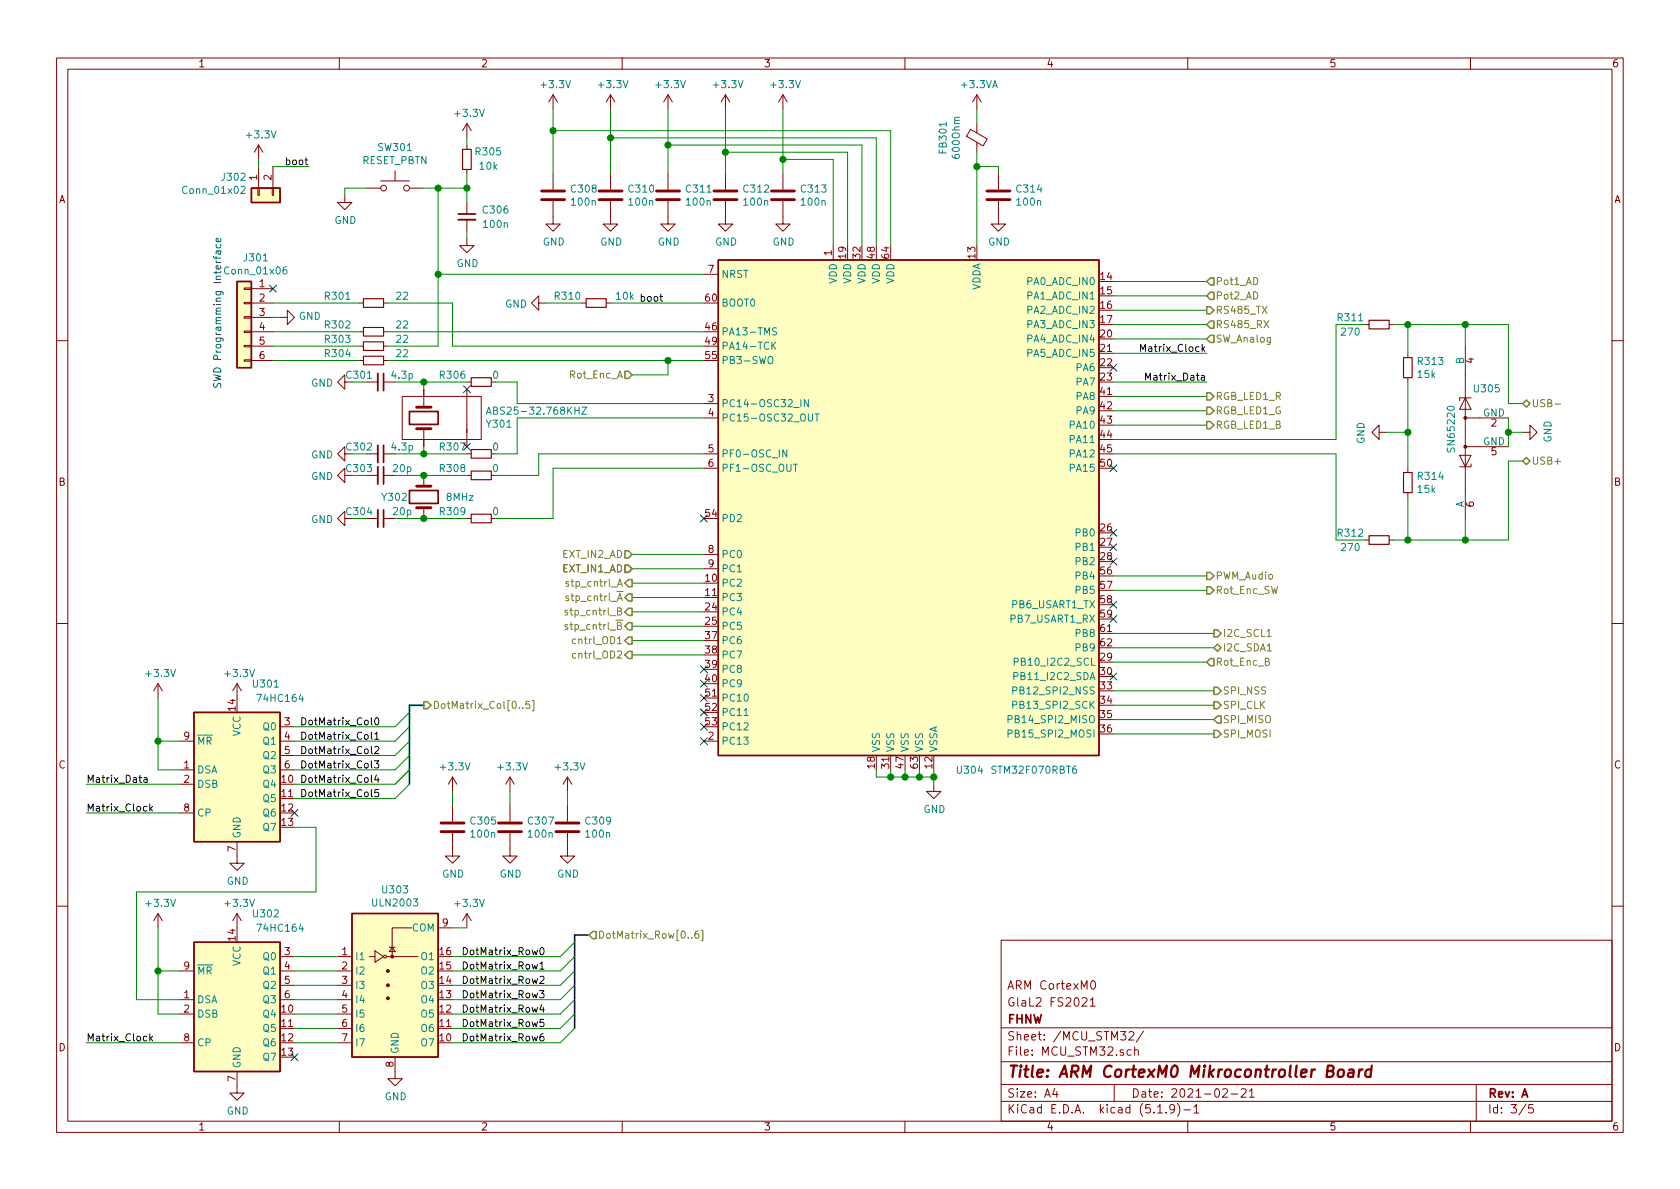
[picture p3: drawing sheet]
<svg xmlns="http://www.w3.org/2000/svg" width="297mm" height="210mm" viewBox="0 0 297 210" stroke-linecap="round" stroke-linejoin="round" font-family="sans-serif">
<g fill="none" stroke="#840000" stroke-width=".18">
<path d="M10 10.3h277v189.9h-277zM12 12.2h273v186.1h-273zM60 10.3v1.9M97.8 16.8l-.8 1.2M97.8 16.8v2.5M97.8 16.8l.8 1.2M107.9 16.8l-.7 1.2M107.9 16.8v2.5M107.9 16.8l.8 1.2M110 10.3v1.9M118.1 16.8l-.8 1.2M118.1 16.8v2.5"/>
<path d="M118.1 16.8l.8 1.2M128.3 16.8l-.8 1.2M128.3 16.8v2.5M128.3 16.8l.7 1.2M138.4 16.8l-.7 1.2M138.4 16.8v2.5M138.4 16.8l.8 1.2M160 10.3v1.9M172.7 16.8v2.5M172.7 16.8l-.7 1.2M172.7 16.8l.8 1.2M210 10.3v1.9"/>
<path d="M260 10.3v1.9M45.6 33.3h.2v1.2h-.2zM45.7 25.6v2.6M45.7 29.5v3.8M45.7 25.6l-.7 1.3M45.7 25.6l.8 1.3M48.1 33.3h.3v1.2h-.3zM48.3 29.5v3.8M61 34.5v1.3h1.2l-1.2 1.3-1.3-1.3h1.3M64.8 33.3h2.5M67.3 32h5.1M69.8 30.2v1.8"/>
<path d="M72.4 33.3h2.5M82.5 21.8v2.6M82.5 25.6v.8M82.5 30v.7M82.5 35.8v2M82.5 38.9v2M82.5 21.8l-.7 1.3M82.5 21.8l.8 1.3M97.8 35.6v4h1.3l-1.3 1.3-1.3-1.3h1.3M97.8 30.7v2.8M107.9 35.6v4h1.3l-1.3 1.3-1.2-1.3h1.2M107.9 30.7v2.8"/>
<path d="M118.1 35.6v4h1.3l-1.3 1.3-1.3-1.3h1.3M118.1 30.7v2.8M128.3 35.6v4h1.2l-1.2 1.3-1.3-1.3h1.3M128.3 30.7v2.8M138.4 35.6v4h1.3l-1.3 1.3-1.2-1.3h1.2M138.4 30.7v2.8M171.6 22.9l2.9 1.7-.7 1.2-2.9-1.7zM172.7 21.8v1.7M172.7 25.2v1.7M176.5 35.6v4h1.3l-1.3 1.3-1.2-1.3h1.2M176.5 30.7v2.8M43.2 58.5h1.2v.3h-1.2z"/>
<path d="M43.2 53.5h1.2v.2h-1.2zM43.2 50.9h1.2v.3h-1.2zM43.2 56h1.2v.3h-1.2zM44.4 53.6h3.9M44.4 58.7h3.9M44.4 51h3.9M44.4 56.1h3.9M49.5 56.1h1.3v-1.2l1.3 1.2-1.3 1.3v-1.3M63.5 53.6h.8M63.5 58.7h.8M67.8 53.6h.8M67.8 58.7h.8"/>
<path d="M82.5 42.2v1.2h1.3l-1.3 1.3-1.2-1.3h1.2M95.2 53.6v-1.3l-1.2 1.3 1.2 1.3v-1.3h1.3M102.9 53.6h.7M107.2 53.6h.7M124.5 48.5h2.5M147.3 43.4v2.6M241.3 57.4h.8M245.6 57.4h.8M10 60.2h2M43.2 61.1h1.2v.2h-1.2zM43.2 63.6h1.2v.3h-1.2zM44.4 63.7h3.9"/>
<path d="M44.4 61.2h3.9M61 67.6v-1.3l-1.3 1.3 1.3 1.2v-1.2h1.2M63.5 63.7h.8M63.5 61.2h.8M64.8 67.6h2M67.8 63.7h.8M67.8 61.2h.8M67.8 67.6h2M71.1 70.1h14v7.6h-14zM74.9 68.8v3.2M74.9 75.8v3.2M82.5 68.8v10.2"/>
<path d="M82.5 67.6h.8M124.5 73.9h2.5M124.5 71.4h2.5M243.8 76.4v-1.2l-1.2 1.2 1.2 1.3v-1.3h1.3M248.9 62.5v.7M248.9 66.8v.8M259.1 70.4l1 2h-2zM259.1 79h7.6M259.1 73.9h7.6M259.1 61.2v30.5M260.1 70.4h-2v.5M269.2 76.4h1.3v-1.2l1.3 1.2-1.3 1.3v-1.3"/>
<path d="M285 60.2h2M61 80.3v-1.3l-1.3 1.3 1.3 1.2v-1.2h1.2M61 84.1v-1.3l-1.3 1.3 1.3 1.2v-1.2h1.2M61 91.7v-1.3l-1.3 1.3 1.3 1.3v-1.3h1.2M64.8 91.7h2M64.8 84.1h2M64.8 80.3h2M67.8 91.7h2M67.8 84.1h2M67.8 80.3h2M74.9 84.1v1.9M74.9 89.8v1.9"/>
<path d="M82.5 91.7h.8M82.5 84.1h.8M82.5 80.3h.8M124.5 80.3h2.5M124.5 82.8h2.5M124.5 98h2.5M241.3 95.5h.8M245.6 95.5h.8M248.9 82.8v.8M248.9 87.1v.8M258.1 80.5h2l-1 2zM260.1 82v.5h-2"/>
<path d="M10 110.3h2M124.5 100.6h2.5M285 110.3h2M27.9 120.9l-.7 1.3M27.9 120.9v2.5M27.9 120.9l.8 1.3M31.7 136.1h2.6M31.7 138.7h2.6M31.7 131.1h2.6M41.9 120.9v2.5M41.9 120.9l-.8 1.3M41.9 120.9l.8 1.3"/>
<path d="M49.5 136.1h2.6M49.5 128.5h2.6M49.5 131.1h2.6M49.5 133.6h2.6M80 137.4v2.5M80 137.4l-.8 1.3M80 137.4l.8 1.3M90.2 137.4l-.8 1.3M90.2 137.4v2.5M90.2 137.4l.7 1.3M100.3 137.4v2.5M100.3 137.4l-.7 1.3"/>
<path d="M100.3 137.4l.8 1.3M124.5 131.1h2.5M165.1 138.7v1.2h1.3l-1.3 1.3-1.3-1.3h1.3M31.7 143.8h2.6M41.9 148.8v3.8h1.3l-1.3 1.3-1.3-1.3h1.3M80 147.3v4.1h1.3l-1.3 1.2-1.3-1.2h1.3M80 142.5v2.8M90.2 147.3v4.1h1.2l-1.2 1.2-1.3-1.2h1.3M90.2 142.5v2.8M100.3 147.3v4.1h1.3l-1.3 1.2-1.2-1.2h1.2M100.3 142.5v2.8M10 160.2h2"/>
<path d="M27.9 161.5v2.6M27.9 161.5l-.7 1.3M27.9 161.5l.8 1.3M31.7 176.8h2.6M31.7 179.3h2.6M31.7 171.7h2.6M41.9 161.5v2.6M41.9 161.5l-.8 1.3M41.9 161.5l.8 1.3M49.5 176.8h2.6M49.5 169.2h2.6M49.5 171.7h2.6"/>
<path d="M49.5 174.2h2.6M59.7 176.8h2.5M59.7 179.3h2.5M59.7 169.2h2.5M59.7 171.7h2.5M59.7 174.2h2.5M65.3 169.2h1M66.3 168.1l1.5 1.1-1.5 1zM68.3 169.2h5.6M68.8 167.5h1M69.3 167.5l.5 .8h-1zM72.8 164.1h-3.5v5.1"/>
<path d="M77.5 164.1h2.5M82.5 161.5v2.6M82.5 161.5l-.7 1.3M82.5 161.5l.8 1.3M177 166.3h108v32h-108zM191.3 176.6l.3-.2h.3l.3 .5-.9 1h.9M192.8 176.9l.4-.5v1.5M192.8 177.9h.8M193 173.6l.2-.2a.8 .8 0 0 1 .5 .8 .8 .8 0 0 1-.5 .7l-.2-.1-.2-.4zM285 160.2h2M31.7 184.4h2.6M41.9 189.5v3.8h1.3l-1.3 1.3-1.3-1.3h1.3"/>
<path d="M59.7 184.4h2.5M59.7 181.9h2.5M60 198.3v1.9M69.8 186.9v3.8h1.3l-1.3 1.3-1.2-1.3h1.2M110 198.3v1.9M160 198.3v1.9M177 194.8h108M177 191.8h108M177 187.8h108M177 181.8h108M186.5 192.5l-.4 1h1M186.8 193v1"/>
<path d="M197 191.8v3M199.6 182.6l.2-.2h.4l.2 .2 .1 .2-1 1.1h1M200 185.7l-.5-.1-.2 .3v.6l.2 .1 .5-.1M200.6 185.7h.1a.37 .37 0 0 1 .6 .1v.8M200.6 185.1v1.5M202.2 182.3l-1.3 2M204.7 196.8h.8M206.2 196.7v.1M207.7 196l-.1 .1a.48 .48 0 0 1-.6 .1l-.2-.2 .2-.6a.48 .48 0 0 1 .6 .1 1.27 1.27 0 0 1-.2 1.2l-.4 .1M208.2 195.1a1.71 1.71 0 0 1 0 2.3M209.3 196.3h1.2M210 198.3v1.9"/>
<path d="M211.1 195.8l.4-.5v1.5M211.1 196.8h.9M216.2 192.7l.2-.2h.4l.2 .5-.9 1h.9M217.7 193.5h1.1M219.5 192.7l.2-.2h.3l.3 .2v.3v.2l-.9 .8h.9M220.9 193l.4-.5v1.5M220.9 194h.9M260 198.3v1.9M261 191.8v6.5M269.8 195.2l-1.2 2M271 195.3h-.7v.7l.2-.1 .5 .1 .1 .2-.1 .5-.2 .1-.5-.1"/>
<circle cx="67.8" cy="33.3" r=".51"/>
<circle cx="71.9" cy="33.3" r=".51"/>
<circle cx="68.1" cy="169.2" r=".25"/>
</g>
<path d="M236.7 189.3a.51 .51 0 0 1 .5-.2 .51 .51 0 0 1 .4 .4v.6a.56 .56 0 0 1-.6 .4 .56 .56 0 0 1-.5-.4zM238.5 189.2h.8l.1 .2-.2 1M239.3 189.6l-.6 .1a.4 .4 0 0 0-.4 .3 .4 .4 0 0 0 .3 .4l.6-.1M240.4 189.1l-.2 1.3M240.9 189.1a.54 .54 0 0 0-.6 .4M242.4 189.2a.68 .68 0 0 0-.9 .3l-.1 .6 .1 .2 .2 .1 .6-.1M242.5 188.4l-.2 2" fill="none" stroke="#840000" stroke-width=".41"/>
<g fill="none" stroke="#840000" stroke-width=".2">
<path d="M81.8 26.4h1.5v3.6h-1.5zM64.3 57.9h3.5v1.5h-3.5zM64.3 52.8h3.5v1.6h-3.5zM103.6 52.8h3.6v1.6h-3.6zM242.1 56.6h3.5v1.6h-3.5zM64.3 63h3.5v1.5h-3.5zM64.3 60.4h3.5v1.6h-3.5zM83.3 79.5h3.6v1.5h-3.6zM83.3 66.8h3.6v1.5h-3.6zM248.2 63.2h1.5v3.6h-1.5zM83.3 90.9h3.6v1.6h-3.6zM83.3 83.3h3.6v1.5h-3.6z"/>
<path d="M242.1 94.7h3.5v1.6h-3.5zM248.2 83.6h1.5v3.5h-1.5z"/>
</g>
<g fill="none" stroke="#840000" stroke-width=".51">
<path d="M95.8 35.3h4M95.8 33.8h4M105.9 35.3h4.1M105.9 33.8h4.1M116.1 35.3h4M116.1 33.8h4M126.2 35.3h4.1M126.2 33.8h4.1M136.4 35.3h4.1M136.4 33.8h4.1M174.5 35.3h4.1M174.5 33.8h4.1"/>
<path d="M73.7 75.8h2.5M73.7 72h2.5M73.7 86h2.5M73.7 89.8h2.5M78 147.1h4M78 145.5h4M88.1 147.1h4.1M88.1 145.5h4.1M98.3 147.1h4.1M98.3 145.5h4.1"/>
</g>
<path d="M81 38.9h3.1M66.8 66v3.1M66.8 78.7v3.1M66.8 82.5v3.1M66.8 90.2v3" fill="none" stroke="#840000" stroke-width=".33"/>
<path d="M81 37.8h3.1M67.8 66v3.1M67.8 78.7v3.1M72.4 72.8h5.1v2.3h-5.1zM67.8 82.5v3.1M67.8 90.2v3M72.4 86.7h5.1v2.3h-5.1z" fill="none" stroke="#840000" stroke-width=".3"/>
<g fill="#840000" stroke="#840000" stroke-width=".18">
<circle cx="259.1" cy="79" r=".25"/>
<circle cx="259.1" cy="73.9" r=".25"/>
<circle cx="68.6" cy="176.5" r=".25"/>
<circle cx="68.6" cy="174.2" r=".25"/>
<circle cx="68.6" cy="171.7" r=".25"/>
<circle cx="69.3" cy="169.2" r=".25"/>
</g>
<g fill="#ffffc2" stroke="#ffffc2" stroke-width=".18">
<path d="M44.4 33.3h5.1v2.5h-5.1z"/>
<path d="M34.3 126h15.2v22.8h-15.2z"/>
<path d="M34.3 166.6h15.2v22.9h-15.2z"/>
<path d="M62.2 161.5h15.3v25.4h-15.3z"/>
<path d="M127 46h67.3v87.6h-67.3z"/>
<path d="M41.9 49.8h2.5v15.2h-2.5z"/>
</g>
<path d="M44.4 33.3h5.1v2.5h-5.1zM41.9 49.8h2.5v15.2h-2.5zM127 46h67.3v87.6h-67.3zM34.3 126h15.2v22.8h-15.2zM34.3 166.6h15.2v22.9h-15.2zM62.2 161.5h15.3v25.4h-15.3z" fill="none" stroke="#840000" stroke-width=".25"/>
<g fill="none" stroke="#008484" stroke-width=".18">
<path d="M42.6 33.1l.5-.2 .2 .4v.2l-.8 .7h.8M50.6 47.2l-.3 .1a.87 .87 0 0 0 0 1.2l.4-.2v-.5l-.4-.1-.3 .2M137.3 58h-.5l-.1 .1-.1 .2 .1 .2 .5 .2 .1 .3-.2 .2h-.5M86 73.2l.4-1.2 .4 1.2M86.1 72.9h.6M102.9 72h.8l-.8 1.2h.8M135.9 63.2l.2-.2a.45 .45 0 0 1 .6 .5v.4l-.2 .4h-.5a1 1 0 0 1-.1-1.1zM136.7 61.1l.5 .7M137.2 60.5l-.7 .7M139.1 79.5v1.3l-.7-1.3v1.3M141.6 70.7v1.2M142.9 70.7v1.2l-.7-1.2v1.2"/>
<path d="M142.9 73.2v1l.3 .3 .3-.1 .2-.2v-1M144.1 73.2h.7M144.4 73.2v1.3M140.3 82.1h.7M140.6 82.1v1.3M179.2 119.6l.7-.1v-.5l-.1-.1h-.6v1.3M179.3 117h.6l.1-.5-.2-.1h-.5v1.2M131.6 126.5h.7M178.2 127.2l.6-.1 .2-.1-.1-.3-.2-.2h-.5v1.3M178.2 129.7h.6l.2-.2-.1-.3-.2-.1h-.5v1.2M179.1 122.1l.7-.1v-.4l-.7-.1v1.2M179.1 124.7l.7-.1v-.5l-.7-.1v1.3"/>
</g>
<path d="M74.9 124.7h-2.5v14M104.1 165.3h-2.5v16.6" fill="none" stroke="#000084" stroke-width=".3"/>
<g fill="none" stroke="#008400" stroke-width=".18">
<path d="M97.8 19.3v11.4M107.9 19.3v11.4M118.1 19.3v11.4M128.3 19.3v11.4M138.4 19.3v11.4M172.7 19.3v2.5M45.7 28.2v1.3M48.3 29.5h6.3M64.8 33.3h-3.8v1.2M74.9 33.3h7.6M77.5 33.3v27.9h-8.9M82.5 24.4v1.2"/>
<path d="M82.5 30.7v5.1M97.8 23.1h59.7v20.3M107.9 24.4h47v19M118.1 25.6h34.3v17.8M128.3 26.9h21.6v16.5M138.4 28.2h8.9v15.2M172.7 26.9v16.5M172.7 29.5h3.8v1.2M48.3 53.6h15.2M48.3 58.7h15.2M48.3 56.1h1.2M68.6 53.6h11.4v7.6h44.5"/>
<path d="M68.6 58.7h55.9M77.5 48.5h47M82.5 40.9v1.3M96.5 53.6h6.4M107.9 53.6h16.6M196.8 57.4h16.6M196.8 54.9h16.6M196.8 59.9h16.6M196.8 52.3h16.6M196.8 49.8h16.6M241.3 57.4h-5.1v20.3h-39.4M246.4 57.4h20.3v14h2.5"/>
<path d="M248.9 57.4v5.1M259.1 57.4v3.8M48.3 63.7h15.2M48.3 61.2h15.2M68.6 63.7h55.9M69.8 67.6h12.7M74.9 67.6v1.2M74.9 79v1.3M87.6 67.6h3.8v3.8h33.1M118.1 63.7v2.6h-6.3M124.5 73.9h-33.1v6.4h-3.8M196.8 62.5h16.6"/>
<path d="M196.8 67.6h16.6M196.8 75.2h16.6M196.8 72.6h16.6M196.8 70.1h16.6M245.1 76.4h3.8M248.9 67.6v15.2M266.7 76.4h2.5M266.7 73.9v5.1M69.8 80.3h12.7M69.8 84.1h12.7M69.8 91.7h12.7M111.8 98h12.7"/>
<path d="M124.5 82.8h-26.7v8.9h-10.2M124.5 80.3h-29.3v3.8h-7.6M196.8 80.3h39.4v15.2h5.1M248.9 87.9v7.6M259.1 91.7v3.8M269.2 81.5h-2.5v14h-20.3M111.8 100.6h12.7M111.8 105.7h12.7M111.8 115.8h12.7M111.8 103.1h12.7M111.8 108.2h12.7M111.8 110.7h12.7"/>
<path d="M111.8 113.3h12.7M196.8 112h17.8M196.8 114.5h17.8M196.8 101.8h16.6M196.8 104.4h16.6M196.8 117.1h16.6M15.2 138.7h16.5M27.9 123.4v12.7h3.8M27.9 131.1h3.8M72.4 136.1l-2.6 2.6h-17.7M72.4 133.6l-2.6 2.5h-17.7M72.4 128.5l-2.6 2.6h-17.7"/>
<path d="M72.4 126l-2.6 2.5h-17.7M72.4 131.1l-2.6 2.5h-17.7M72.4 138.7l-2.6 2.5h-17.7M80 139.9v2.6M90.2 139.9v2.6M100.3 139.9v2.6M154.9 136.1v1.3h10.2M157.5 136.1v1.3M160 136.1v1.3M162.6 136.1v1.3M165.1 136.1v2.6M196.8 122.2h17.8"/>
<path d="M196.8 124.7h17.8M196.8 127.2h17.8M196.8 129.8h17.8M15.2 143.8h16.5M52.1 146.3h3.8v11.4h-31.8v19.1h7.6M27.9 171.7h3.8M27.9 164.1v15.2h3.8M52.1 171.7h7.6M52.1 169.2h7.6M52.1 174.2h7.6M52.1 176.8h7.6M52.1 179.3h7.6"/>
<path d="M80 164.1h2.5M101.6 169.2l-2.5 2.5h-19.1M101.6 166.6l-2.5 2.6h-19.1M101.6 171.7l-2.5 2.5h-19.1M101.6 174.2l-2.5 2.6h-19.1M101.6 176.8l-2.5 2.5h-19.1M101.6 179.3l-2.5 2.6h-19.1M15.2 184.4h16.5M52.1 181.9h7.6M52.1 184.4h7.6M101.6 181.9l-2.5 2.5h-19.1"/>
</g>
<g fill="none" stroke="#848400" stroke-width=".25">
<path d="M213.4 54.2h.6l.6 .7-.6 .6h-.6zM214 56.8h.6v1.2h-.6l-.6-.6zM214 59.3h.6v1.3h-.6l-.6-.7zM214 51.7h.6v1.3h-.6l-.6-.7zM214 49.1h.6v1.3h-.6l-.6-.6zM110.5 65.7h.6l.7 .6-.7 .6h-.6zM213.4 74.5h.6l.6 .7-.6 .6h-.6zM213.4 69.5h.6l.6 .6-.6 .6h-.6zM213.4 72h.6l.6 .6-.6 .7h-.6zM269.2 71.4l.7-.7 .6 .7-.6 .6zM110.5 99.9h.6l.7 .7-.7 .6h-.6zM110.5 97.4h.6l.7 .6-.7 .7h-.6z"/>
<path d="M269.2 81.5l.7-.6 .6 .6-.6 .7zM110.5 103.1l.6-.6h.7v1.3h-.7zM110.5 113.3l.6-.7h.7v1.3h-.7zM111.1 115.2h.7v1.3h-.7l-.6-.7zM111.1 107.6h.7v1.2h-.7l-.6-.6zM111.1 110.1h.7v1.3h-.7l-.6-.7zM111.1 105h.7v1.3h-.7l-.6-.6zM213.4 101.2h.6l.6 .6-.6 .7h-.6zM213.4 103.8h.6l.6 .6-.6 .6h-.6zM214 116.5h.6v1.2h-.6l-.6-.6zM214.6 114.5l.7-.6 .6 .6-.6 .7zM214.6 111.4h.7l.6 .6-.6 .6h-.7z"/>
<path d="M74.9 124.1h.7l.6 .6-.6 .6h-.7zM214.6 124.1h.7l.6 .6-.6 .6h-.7zM214.6 129.2h.7l.6 .6-.6 .6h-.7zM214.6 121.5h.7l.6 .7-.6 .6h-.7zM215.3 126.6h.6v1.3h-.6l-.7-.7zM104.8 164.7h.6v1.3h-.6l-.7-.7z"/>
</g>
<g fill="none" stroke="#848400" stroke-width=".18">
<path d="M223.5 56.7l.8 1.3M224.3 56.7l-.8 1.3M274.9 71.4h1M100.4 108l-.3-.1-.2 .2v.2l.5 .1v.3h-.5M100.4 110.5h-.3l-.2 .1v.2l.5 .1v.3h-.5M101.8 115.6l-.4-.1-.2 .3 .1 .5h.5M101.8 113h-.4l-.2 .2 .1 .6h.5M108.9 109.7h1.3M109.1 104.6h1.1M109.2 108.1l.5-.1 .2-.2-.1-.2-.6-.1v1.3h.5l.2-.2v-.3l-.3-.2M109.2 103.7l.4-1.3 .4 1.3M109.2 110.6h.5l.2-.2-.1-.2-.6-.2v1.3h.5l.2-.1v-.3l-.3-.3"/>
<path d="M109.2 106.2l.4-1.3 .4 1.3M223.7 117l.6-.1 .1-.2-.1-.2-.6-.1v1.2h.5l.2-.1v-.3l-.3-.2M224 112.6h.7M224.1 115.1h.7M92.4 125.1v.2M93.6 124h-.6v.6l.4-.1 .3 .2v.3l-.3 .3-.4-.2M94.1 123.9h.3v1.8h-.3M122.3 165.8v.1M123.4 164.6h-.2a.79 .79 0 0 0-.1 1.3l.4-.1v-.6l-.4-.1-.3 .3M124 164.5h.3v1.8h-.3"/>
</g>
<g fill="none" stroke="#000" stroke-width=".18">
<path d="M116.7 52.4h.4M116.8 52v1.1l.3 .2M201.7 62.1v-1.2l.4 .9 .4-.9v1.2M202.6 67.2v-1.2l.4 .9 .4-.9v1.2M25.5 137.6h.5v.7M26 137.8l-.4 .1-.2 .1 .2 .3h.4M53.4 139.6a.64 .64 0 0 1 .7 .7 .64 .64 0 0 1-.7 .6zM53.4 126.9a.64 .64 0 0 1 .7 .7 .64 .64 0 0 1-.7 .6zM53.4 137.1a.64 .64 0 0 1 .7 .6 .64 .64 0 0 1-.7 .6zM53.4 134.5a.64 .64 0 0 1 .7 .7 .64 .64 0 0 1-.7 .6zM53.4 132a.64 .64 0 0 1 .7 .6 .64 .64 0 0 1-.7 .7zM53.4 129.5a.64 .64 0 0 1 .7 .6 .64 .64 0 0 1-.7 .6z"/>
<path d="M66.2 130.7h.8M26.5 142.2v1.2M26.6 142.9l.4 .5M27 142.6l-.5 .5M81.9 175.2a.64 .64 0 0 1 .8 .6 .64 .64 0 0 1-.8 .6zM81.9 177.7a.64 .64 0 0 1 .8 .7 .64 .64 0 0 1-.8 .6zM81.9 172.6a.64 .64 0 0 1 .8 .7 .64 .64 0 0 1-.8 .6zM81.9 170.1a.64 .64 0 0 1 .8 .6 .64 .64 0 0 1-.8 .7zM81.9 167.6a.64 .64 0 0 1 .8 .6 .64 .64 0 0 1-.8 .6zM95.5 171.4h.7M26.5 182.8v1.3M26.6 183.6l.4 .5"/>
<path d="M27 183.2l-.5 .5M81.9 182.8a.64 .64 0 0 1 .8 .6 .64 .64 0 0 1-.8 .7zM81.9 180.3a.64 .64 0 0 1 .8 .6 .64 .64 0 0 1-.8 .6z"/>
</g>
<path d="M37.8 45.3l.1 .3h1.1M38.2 45.3v.5M38.3 43.2l-.1 .4 .2 .2 .6-.1v-.5M38.5 44.4l.1 .4 .1 .2 .3-.2v-.4M39 42.2v.4l-.1 .1h-.6v-.5l.2-.1 .1 .6M39 44.4h-.7v.5" fill="none" stroke="#0000c2" stroke-width=".18"/>
<g fill="#008400" stroke="#008400" stroke-width=".25">
<circle cx="172.7" cy="29.5" r=".51"/>
<circle cx="97.8" cy="23.1" r=".51"/>
<circle cx="160" cy="137.4" r=".51"/>
<circle cx="82.6" cy="33.3" r=".51"/>
<circle cx="74.9" cy="84.1" r=".51"/>
<circle cx="74.9" cy="67.6" r=".51"/>
<circle cx="118.1" cy="63.7" r=".51"/>
<circle cx="162.6" cy="137.4" r=".51"/>
<circle cx="77.5" cy="48.5" r=".51"/>
<circle cx="165.1" cy="137.4" r=".51"/>
<circle cx="74.9" cy="91.7" r=".51"/>
<circle cx="27.9" cy="171.7" r=".51"/>
<circle cx="157.5" cy="137.4" r=".51"/>
<circle cx="259.1" cy="95.5" r=".51"/>
<circle cx="259.1" cy="57.4" r=".51"/>
<circle cx="138.4" cy="28.2" r=".51"/>
<circle cx="128.3" cy="26.9" r=".51"/>
<circle cx="118.1" cy="25.6" r=".51"/>
<circle cx="77.5" cy="33.3" r=".51"/>
<circle cx="248.9" cy="76.4" r=".51"/>
<circle cx="27.9" cy="131.1" r=".51"/>
<circle cx="248.9" cy="95.5" r=".51"/>
<circle cx="108" cy="24.4" r=".51"/>
<circle cx="74.9" cy="80.3" r=".51"/>
<circle cx="266.7" cy="76.4" r=".51"/>
<circle cx="248.9" cy="57.4" r=".51"/>
</g>
<g fill="none" stroke="#000084" stroke-width=".18">
<path d="M47.7 50.4l1.2 1.3M48.9 50.4l-1.2 1.3M81.9 68.2l1.3 1.2M81.9 78.4l1.3 1.2M83.2 68.2l-1.3 1.2M83.2 78.4l-1.3 1.2M196.2 64.4l1.3 1.2M197.5 64.4l-1.3 1.2M123.9 91.1l1.2 1.2M125.1 91.1l-1.2 1.2M196.2 98.7l1.3 1.2M196.2 96.2l1.3 1.2"/>
<path d="M196.2 82.2l1.3 1.2M196.2 93.6l1.3 1.2M197.5 98.7l-1.3 1.2M197.5 96.2l-1.3 1.2M197.5 82.2l-1.3 1.2M197.5 93.6l-1.3 1.2M123.9 117.7l1.2 1.3M125.1 117.7l-1.2 1.3M196.2 106.3l1.3 1.2M196.2 108.9l1.3 1.2M196.2 119l1.3 1.2M197.5 106.3l-1.3 1.2"/>
<path d="M197.5 108.9l-1.3 1.2M197.5 119l-1.3 1.2M123.9 130.4l1.2 1.3M123.9 127.9l1.2 1.2M123.9 125.4l1.2 1.2M123.9 122.8l1.2 1.2M123.9 120.3l1.2 1.2M125.1 130.4l-1.2 1.3M125.1 127.9l-1.2 1.2M125.1 125.4l-1.2 1.2M125.1 122.8l-1.2 1.2M125.1 120.3l-1.2 1.2"/>
<path d="M51.5 143.1l1.2 1.3M52.7 143.1l-1.2 1.3M51.5 186.3l1.2 1.2M52.7 186.3l-1.2 1.2"/>
</g>
<text font-size="2.8" fill="#840000" x="178" y="190.5">Title: ARM CortexM0 Mikrocontroller Board</text>
<g font-size="2.1" fill="#840000">
<text x="178" y="178">GlaL2 FS2021</text>
<text x="178" y="175">ARM CortexM0</text>
<text x="178" y="184">Sheet: /MCU_STM32/</text>
<text x="178" y="181">FHNW</text>
<text x="178" y="186.7">File: MCU_STM32.sch</text>
<text x="178" y="196.9">KiCad E.D.A. kicad (5.1.9)-1</text>
<text x="178" y="194.1">Size: A4</text>
<text x="200" y="194.1">Date: 2021-02-21</text>
<text x="263" y="194.1">Rev: A</text>
<text x="263" y="196.9">Id: 3/5</text>
</g>
<g font-size="1.8" fill="#840000">
<text x="35" y="11.9">1</text>
<text x="85" y="11.9">2</text>
<text x="135" y="11.9">3</text>
<text x="185" y="11.9">4</text>
<text x="235" y="11.9">5</text>
<text x="285" y="11.9">6</text>
<text x="10.4" y="35.9">A</text>
<text x="45.5" y="31.8" transform="rotate(-90 45.5 31.8)">1</text>
<text x="48" y="31.8" transform="rotate(-90 48 31.8)">2</text>
<text x="285.4" y="35.9">A</text>
<text x="147.1" y="45.2" transform="rotate(-90 147.1 45.2)">1</text>
<text x="149.6" y="45.7" transform="rotate(-90 149.6 45.7)">19</text>
<text x="152.1" y="45.7" transform="rotate(-90 152.1 45.7)">32</text>
<text x="154.7" y="45.7" transform="rotate(-90 154.7 45.7)">48</text>
<text x="157.2" y="45.7" transform="rotate(-90 157.2 45.7)">64</text>
<text x="172.5" y="45.7" transform="rotate(-90 172.5 45.7)">13</text>
<text x="45.9" y="50.8">1</text>
<text x="45.9" y="53.3">2</text>
<text x="124.8" y="53.3">60</text>
<text x="125.2" y="48.3">7</text>
<text x="194.6" y="49.5">14</text>
<text x="194.6" y="52.1">15</text>
<text x="45.9" y="55.9">3</text>
<text x="45.9" y="58.4">4</text>
<text x="124.8" y="58.4">46</text>
<text x="194.6" y="54.6">16</text>
<text x="194.6" y="57.1">17</text>
<text x="194.6" y="59.7">20</text>
<text x="45.9" y="61">5</text>
<text x="45.9" y="63.5">6</text>
<text x="124.8" y="61">49</text>
<text x="124.8" y="63.5">55</text>
<text x="194.6" y="62.2">21</text>
<text x="194.6" y="64.8">22</text>
<text x="260.6" y="64.2" transform="rotate(-90 260.6 64.2)">4</text>
<text x="125.2" y="71.1">3</text>
<text x="194.6" y="67.3">23</text>
<text x="194.6" y="69.8">41</text>
<text x="125.2" y="73.7">4</text>
<text x="194.6" y="72.4">42</text>
<text x="194.6" y="74.9">43</text>
<text x="194.6" y="77.5">44</text>
<text x="263.7" y="75.4">2</text>
<text x="125.2" y="80">5</text>
<text x="125.2" y="82.5">6</text>
<text x="194.6" y="80">45</text>
<text x="194.6" y="82.5">50</text>
<text x="263.7" y="80.5">5</text>
<text x="10.4" y="85.9">B</text>
<text x="260.6" y="89.6" transform="rotate(-90 260.6 89.6)">6</text>
<text x="285.4" y="85.9">B</text>
<text x="124.8" y="91.4">54</text>
<text x="194.6" y="94">26</text>
<text x="125.2" y="97.8">8</text>
<text x="125.2" y="100.3">9</text>
<text x="194.6" y="96.5">27</text>
<text x="194.6" y="99.1">28</text>
<text x="194.6" y="101.6">56</text>
<text x="124.8" y="102.9">10</text>
<text x="124.8" y="105.4">11</text>
<text x="124.8" y="107.9">24</text>
<text x="194.6" y="104.1">57</text>
<text x="194.6" y="106.7">58</text>
<text x="124.8" y="110.5">25</text>
<text x="124.8" y="113">37</text>
<text x="194.6" y="109.2">59</text>
<text x="194.6" y="111.8">61</text>
<text x="124.8" y="115.6">38</text>
<text x="124.8" y="118.1">39</text>
<text x="194.6" y="116.8">29</text>
<text x="194.6" y="119.4">30</text>
<text x="194.6" y="114.3">62</text>
<text x="41.7" y="125.7" transform="rotate(-90 41.7 125.7)">14</text>
<text x="124.8" y="120.6">40</text>
<text x="124.8" y="123.2">51</text>
<text x="124.8" y="125.7">52</text>
<text x="194.6" y="121.9">33</text>
<text x="194.6" y="124.5">34</text>
<text x="32.5" y="130.8">9</text>
<text x="50.3" y="128.3">3</text>
<text x="50.3" y="130.8">4</text>
<text x="124.8" y="128.3">53</text>
<text x="125.2" y="130.8">2</text>
<text x="194.6" y="127">35</text>
<text x="194.6" y="129.5">36</text>
<text x="10.4" y="135.9">C</text>
<text x="32.5" y="135.9">1</text>
<text x="50.3" y="133.3">5</text>
<text x="50.3" y="135.9">6</text>
<text x="154.7" y="135.8" transform="rotate(-90 154.7 135.8)">18</text>
<text x="157.2" y="135.8" transform="rotate(-90 157.2 135.8)">31</text>
<text x="159.8" y="135.8" transform="rotate(-90 159.8 135.8)">47</text>
<text x="162.3" y="135.8" transform="rotate(-90 162.3 135.8)">63</text>
<text x="164.8" y="135.8" transform="rotate(-90 164.8 135.8)">12</text>
<text x="285.4" y="135.9">C</text>
<text x="32.5" y="138.4">2</text>
<text x="32.5" y="143.5">8</text>
<text x="49.8" y="138.4">10</text>
<text x="49.8" y="141">11</text>
<text x="49.8" y="143.5">12</text>
<text x="49.8" y="146">13</text>
<text x="41.7" y="150.6" transform="rotate(-90 41.7 150.6)">7</text>
<text x="41.7" y="166.3" transform="rotate(-90 41.7 166.3)">14</text>
<text x="78.3" y="163.8">9</text>
<text x="32.5" y="171.4">9</text>
<text x="50.3" y="168.9">3</text>
<text x="50.3" y="171.4">4</text>
<text x="50.3" y="174">5</text>
<text x="60.5" y="168.9">1</text>
<text x="60.5" y="171.4">2</text>
<text x="60.5" y="174">3</text>
<text x="77.8" y="174">14</text>
<text x="77.8" y="171.4">15</text>
<text x="77.8" y="168.9">16</text>
<text x="32.5" y="176.5">1</text>
<text x="32.5" y="179.1">2</text>
<text x="49.8" y="179.1">10</text>
<text x="50.3" y="176.5">6</text>
<text x="60.5" y="176.5">4</text>
<text x="60.5" y="179.1">5</text>
<text x="77.8" y="179.1">12</text>
<text x="77.8" y="176.5">13</text>
<text x="10.4" y="185.9">D</text>
<text x="32.5" y="184.1">8</text>
<text x="49.8" y="181.6">11</text>
<text x="49.8" y="184.1">12</text>
<text x="60.5" y="181.6">6</text>
<text x="60.5" y="184.1">7</text>
<text x="77.8" y="184.1">10</text>
<text x="77.8" y="181.6">11</text>
<text x="285.4" y="185.9">D</text>
<text x="41.7" y="191.2" transform="rotate(-90 41.7 191.2)">7</text>
<text x="49.8" y="186.7">13</text>
<text x="69.6" y="188.7" transform="rotate(-90 69.6 188.7)">8</text>
<text x="35" y="199.9">1</text>
<text x="85" y="199.9">2</text>
<text x="135" y="199.9">3</text>
<text x="185" y="199.9">4</text>
<text x="235" y="199.9">5</text>
<text x="285" y="199.9">6</text>
</g>
<g font-size="1.8" fill="#008484">
<text x="95.8" y="15.6">+3.3V</text>
<text x="106" y="15.6">+3.3V</text>
<text x="116.2" y="15.6">+3.3V</text>
<text x="126.3" y="15.6">+3.3V</text>
<text x="136.5" y="15.6">+3.3V</text>
<text x="170.1" y="15.6">+3.3VA</text>
<text x="80.6" y="20.7">+3.3V</text>
<text x="43.8" y="24.5">+3.3V</text>
<text x="64" y="29">RESET_PBTN</text>
<text x="67" y="26.7">SW301</text>
<text x="84.2" y="27.5">R305</text>
<text x="167.4" y="27" transform="rotate(-90 167.4 27)">FB301</text>
<text x="169.7" y="27.8" transform="rotate(-90 169.7 27.8)">600Ohm</text>
<text x="32.6" y="34.3">Conn_01x02</text>
<text x="39.3" y="32">J302</text>
<text x="84.9" y="30">10k</text>
<text x="101.1" y="34.1">C308</text>
<text x="111.3" y="34.1">C310</text>
<text x="121.4" y="34.1">C311</text>
<text x="131.6" y="34.1">C312</text>
<text x="141.8" y="34.1">C313</text>
<text x="179.9" y="34.1">C314</text>
<text x="59.1" y="39.6">GND</text>
<text x="85.5" y="37.8">C306</text>
<text x="85.6" y="40.3">100n</text>
<text x="101.2" y="36.4">100n</text>
<text x="111.3" y="36.4">100n</text>
<text x="121.5" y="36.4">100n</text>
<text x="131.6" y="36.4">100n</text>
<text x="141.8" y="36.4">100n</text>
<text x="179.9" y="36.4">100n</text>
<text x="43.3" y="46.2">J301</text>
<text x="80.7" y="47.2">GND</text>
<text x="96" y="43.4">GND</text>
<text x="106.1" y="43.4">GND</text>
<text x="116.3" y="43.4">GND</text>
<text x="126.4" y="43.4">GND</text>
<text x="136.6" y="43.4">GND</text>
<text x="174.7" y="43.4">GND</text>
<text x="40" y="48.5">Conn_01x06</text>
<text x="57.6" y="53">R301</text>
<text x="70.2" y="53">22</text>
<text x="98.2" y="53">R310</text>
<text x="127.5" y="49.1">NRST</text>
<text x="148" y="50.2" transform="rotate(-90 148 50.2)">VDD</text>
<text x="150.5" y="50.2" transform="rotate(-90 150.5 50.2)">VDD</text>
<text x="153" y="50.2" transform="rotate(-90 153 50.2)">VDD</text>
<text x="155.6" y="50.2" transform="rotate(-90 155.6 50.2)">VDD</text>
<text x="158.1" y="50.2" transform="rotate(-90 158.1 50.2)">VDD</text>
<text x="173.4" y="51.5" transform="rotate(-90 173.4 51.5)">VDDA</text>
<text x="181.8" y="50.4">PA0_ADC_IN0</text>
<text x="181.8" y="53">PA1_ADC_IN1</text>
<text x="52.8" y="56.6">GND</text>
<text x="57.6" y="58.1">R302</text>
<text x="70.2" y="58.1">22</text>
<text x="89.3" y="54.4">GND</text>
<text x="127.5" y="59.3">PA13-TMS</text>
<text x="127.5" y="54.2">BOOT0</text>
<text x="181.8" y="55.5">PA2_ADC_IN2</text>
<text x="181.8" y="58">PA3_ADC_IN3</text>
<text x="236.7" y="56.8">R311</text>
<text x="237.3" y="59.4">270</text>
<text x="57.6" y="63.2">R304</text>
<text x="57.6" y="60.6">R303</text>
<text x="70.2" y="63.2">22</text>
<text x="70.2" y="60.6">22</text>
<text x="127.5" y="61.8">PA14-TCK</text>
<text x="127.5" y="64.4">PB3-SWO</text>
<text x="181.8" y="60.6">PA4_ADC_IN4</text>
<text x="181.8" y="63.1">PA5_ADC_IN5</text>
<text x="190.4" y="65.7">PA6</text>
<text x="250.8" y="64.5">R313</text>
<text x="258.8" y="64.4" transform="rotate(-90 258.8 64.4)">B</text>
<text x="55" y="68.4">GND</text>
<text x="69.4" y="67">4.3p</text>
<text x="77.9" y="67">R306</text>
<text x="87.1" y="67">0</text>
<text x="190.4" y="68.2">PA7</text>
<text x="190.4" y="70.7">PA8</text>
<text x="250.7" y="66.8">15k</text>
<text x="260.8" y="69.4">U305</text>
<text x="86.2" y="75.6">Y301</text>
<text x="87.2" y="73.3">ABS25-32.768KHZ</text>
<text x="127.5" y="72">PC14-OSC32_IN</text>
<text x="127.5" y="74.5">PC15-OSC32_OUT</text>
<text x="189.4" y="75.8">PA10</text>
<text x="190.4" y="73.3">PA9</text>
<text x="262.2" y="73.7">GND</text>
<text x="55" y="81.1">GND</text>
<text x="69.4" y="79.7">4.3p</text>
<text x="69.6" y="83.5">20p</text>
<text x="77.9" y="83.5">R308</text>
<text x="77.9" y="79.7">R307</text>
<text x="87.1" y="83.5">0</text>
<text x="87.1" y="79.7">0</text>
<text x="127.5" y="80.9">PF0-OSC_IN</text>
<text x="127.5" y="83.4">PF1-OSC_OUT</text>
<text x="189.4" y="78.4">PA11</text>
<text x="189.4" y="80.9">PA12</text>
<text x="189.4" y="83.4">PA15</text>
<text x="241.3" y="78.5" transform="rotate(-90 241.3 78.5)">GND</text>
<text x="257.2" y="79.6" transform="rotate(-90 257.2 79.6)">SN65220</text>
<text x="262.2" y="78.7">GND</text>
<text x="274.3" y="78.3" transform="rotate(-90 274.3 78.3)">GND</text>
<text x="55" y="84.9">GND</text>
<text x="67.7" y="88.6">Y302</text>
<text x="79" y="88.6">8MHz</text>
<text x="250.7" y="87.2">15k</text>
<text x="250.8" y="84.9">R314</text>
<text x="258.8" y="89.8" transform="rotate(-90 258.8 89.8)">A</text>
<text x="55" y="92.5">GND</text>
<text x="69.6" y="91.1">20p</text>
<text x="77.9" y="91.1">R309</text>
<text x="87.1" y="91.1">0</text>
<text x="127.5" y="92.3">PD2</text>
<text x="190.4" y="94.9">PB0</text>
<text x="236.7" y="94.9">R312</text>
<text x="127.5" y="98.7">PC0</text>
<text x="127.5" y="101.2">PC1</text>
<text x="190.4" y="97.4">PB1</text>
<text x="190.4" y="99.9">PB2</text>
<text x="237.3" y="97.5">270</text>
<text x="127.5" y="103.8">PC2</text>
<text x="127.5" y="106.3">PC3</text>
<text x="179.1" y="107.6">PB6_USART1_TX</text>
<text x="190.4" y="102.5">PB4</text>
<text x="190.4" y="105">PB5</text>
<text x="127.5" y="108.8">PC4</text>
<text x="127.5" y="111.4">PC5</text>
<text x="127.5" y="113.9">PC6</text>
<text x="178.9" y="110.1">PB7_USART1_RX</text>
<text x="190.4" y="112.6">PB8</text>
<text x="26" y="119.7">+3.3V</text>
<text x="40" y="119.7">+3.3V</text>
<text x="127.5" y="116.5">PC7</text>
<text x="127.5" y="119">PC8</text>
<text x="180.1" y="117.7">PB10_I2C2_SCL</text>
<text x="190.4" y="115.2">PB9</text>
<text x="44.9" y="121.6">U301</text>
<text x="45.8" y="124.1">74HC164</text>
<text x="127.5" y="121.5">PC9</text>
<text x="127.5" y="124.1">PC10</text>
<text x="179.8" y="125.3">PB13_SPI2_SCK</text>
<text x="179.9" y="120.3">PB11_I2C2_SDA</text>
<text x="179.9" y="122.8">PB12_SPI2_NSS</text>
<text x="34.8" y="131.7">MR</text>
<text x="42.5" y="130.2" transform="rotate(-90 42.5 130.2)">VCC</text>
<text x="46.7" y="129.2">Q0</text>
<text x="46.7" y="131.7">Q1</text>
<text x="127.5" y="131.7">PC13</text>
<text x="127.5" y="126.6">PC11</text>
<text x="127.5" y="129.2">PC12</text>
<text x="179" y="127.9">PB14_SPI2_MISO</text>
<text x="179" y="130.4">PB15_SPI2_MOSI</text>
<text x="34.8" y="136.8">DSA</text>
<text x="46.7" y="134.2">Q2</text>
<text x="46.7" y="136.8">Q3</text>
<text x="78.1" y="136.2">+3.3V</text>
<text x="88.2" y="136.2">+3.3V</text>
<text x="98.4" y="136.2">+3.3V</text>
<text x="155.6" y="133.1" transform="rotate(-90 155.6 133.1)">VSS</text>
<text x="158.1" y="133.1" transform="rotate(-90 158.1 133.1)">VSS</text>
<text x="160.7" y="133.1" transform="rotate(-90 160.7 133.1)">VSS</text>
<text x="163.2" y="133.1" transform="rotate(-90 163.2 133.1)">VSS</text>
<text x="165.7" y="133.1" transform="rotate(-90 165.7 133.1)">VSSA</text>
<text x="169.3" y="136.8">U304</text>
<text x="175.7" y="136.8">STM32F070RBT6</text>
<text x="34.8" y="139.3">DSB</text>
<text x="46.7" y="139.3">Q4</text>
<text x="46.7" y="141.9">Q5</text>
<text x="163.3" y="143.8">GND</text>
<text x="34.8" y="144.4">CP</text>
<text x="42.5" y="148.3" transform="rotate(-90 42.5 148.3)">GND</text>
<text x="46.7" y="144.4">Q6</text>
<text x="46.7" y="146.9">Q7</text>
<text x="83.3" y="145.8">C305</text>
<text x="83.4" y="148.1">100n</text>
<text x="93.5" y="145.8">C307</text>
<text x="93.5" y="148.1">100n</text>
<text x="103.7" y="145.8">C309</text>
<text x="103.7" y="148.1">100n</text>
<text x="78.2" y="155.2">GND</text>
<text x="88.3" y="155.2">GND</text>
<text x="98.5" y="155.2">GND</text>
<text x="26" y="160.4">+3.3V</text>
<text x="40" y="160.4">+3.3V</text>
<text x="40.1" y="156.5">GND</text>
<text x="66.1" y="160.3">ULN2003</text>
<text x="67.7" y="158">U303</text>
<text x="80.6" y="160.4">+3.3V</text>
<text x="44.9" y="162.2">U302</text>
<text x="45.8" y="164.8">74HC164</text>
<text x="72.8" y="164.7">COM</text>
<text x="34.8" y="172.3">MR</text>
<text x="42.5" y="170.9" transform="rotate(-90 42.5 170.9)">VCC</text>
<text x="46.7" y="169.8">Q0</text>
<text x="46.7" y="172.3">Q1</text>
<text x="62.7" y="169.8">I1</text>
<text x="62.7" y="172.3">I2</text>
<text x="74.6" y="172.3">O2</text>
<text x="74.6" y="169.8">O1</text>
<text x="34.8" y="177.4">DSA</text>
<text x="34.8" y="180">DSB</text>
<text x="46.7" y="180">Q4</text>
<text x="46.7" y="174.9">Q2</text>
<text x="46.7" y="177.4">Q3</text>
<text x="62.7" y="174.9">I3</text>
<text x="62.7" y="177.4">I4</text>
<text x="62.7" y="180">I5</text>
<text x="74.6" y="180">O5</text>
<text x="74.6" y="177.4">O4</text>
<text x="74.6" y="174.9">O3</text>
<text x="34.8" y="185">CP</text>
<text x="46.7" y="182.5">Q5</text>
<text x="46.7" y="185">Q6</text>
<text x="62.7" y="182.5">I6</text>
<text x="62.7" y="185">I7</text>
<text x="74.6" y="185">O7</text>
<text x="74.6" y="182.5">O6</text>
<text x="42.5" y="189" transform="rotate(-90 42.5 189)">GND</text>
<text x="46.7" y="187.6">Q7</text>
<text x="70.5" y="186.4" transform="rotate(-90 70.5 186.4)">GND</text>
<text x="40.1" y="197.1">GND</text>
<text x="68" y="194.6">GND</text>
</g>
<g font-size="1.8">
<text x="50.8" y="29.2">boot</text>
<text x="109" y="53">10k boot</text>
<text x="202.4" y="62.2">Matrix_Clock</text>
<text x="203.3" y="67.3">Matrix_Data</text>
<text x="54.3" y="128.3">DotMatrix_Col0</text>
<text x="54.3" y="130.8">DotMatrix_Col1</text>
<text x="54.3" y="135.9">DotMatrix_Col3</text>
<text x="54.3" y="133.3">DotMatrix_Col2</text>
<text x="15.2" y="143.5">Matrix_Clock</text>
<text x="15.2" y="138.4">Matrix_Data</text>
<text x="54.3" y="141">DotMatrix_Col5</text>
<text x="54.3" y="138.4">DotMatrix_Col4</text>
<text x="82.7" y="174">DotMatrix_Row2</text>
<text x="82.7" y="171.4">DotMatrix_Row1</text>
<text x="82.7" y="168.9">DotMatrix_Row0</text>
<text x="82.7" y="176.5">DotMatrix_Row3</text>
<text x="82.7" y="179.1">DotMatrix_Row4</text>
<text x="15.2" y="184.1">Matrix_Clock</text>
<text x="82.7" y="184.1">DotMatrix_Row6</text>
<text x="82.7" y="181.6">DotMatrix_Row5</text>
</g>
<g font-size="1.8" fill="#848400">
<text x="214.9" y="53">Pot2_AD</text>
<text x="214.9" y="50.4">Pot1_AD</text>
<text x="214.9" y="55.5">RS485_TX</text>
<text x="214.9" y="58">RS485_RX</text>
<text x="214.9" y="60.6">SW_Analog</text>
<text x="100.8" y="66.9">Rot_Enc_A</text>
<text x="214.9" y="70.7">RGB_LED1_R</text>
<text x="214.9" y="75.8">RGB_LED1_B</text>
<text x="214.9" y="73.3">RGB_LED1_G</text>
<text x="270.8" y="72">USB-</text>
<text x="270.8" y="82.2">USB+</text>
<text x="99.5" y="101.2">EXT_IN1_AD</text>
<text x="99.5" y="98.7">EXT_IN2_AD</text>
<text x="100.5" y="103.8">stp_cntrl_A</text>
<text x="100.5" y="106.3">stp_cntrl_A</text>
<text x="214.9" y="102.5">PWM_Audio</text>
<text x="214.9" y="105">Rot_Enc_SW</text>
<text x="100.5" y="108.8">stp_cntrl_B</text>
<text x="100.5" y="111.4">stp_cntrl_B</text>
<text x="101.8" y="113.9">cntrl_OD1</text>
<text x="216.2" y="112.6">I2C_SCL1</text>
<text x="101.8" y="116.5">cntrl_OD2</text>
<text x="214.9" y="117.7">Rot_Enc_B</text>
<text x="216.2" y="115.2">I2C_SDA1</text>
<text x="76.5" y="125.3">DotMatrix_Col[0..5]</text>
<text x="216.2" y="125.3">SPI_CLK</text>
<text x="216.2" y="122.8">SPI_NSS</text>
<text x="216.2" y="130.4">SPI_MOSI</text>
<text x="216.2" y="127.9">SPI_MISO</text>
<text x="105.7" y="166">DotMatrix_Row[0..6]</text>
</g>
<text font-size="1.8" fill="#0000c2" x="39.1" y="68.8" transform="rotate(-90 39.1 68.8)">SWD Programming Interface</text>
<g font-size="1.8" fill="#008400">
<text x="61.4" y="67">C301</text>
<text x="61.4" y="79.7">C302</text>
<text x="61.4" y="83.5">C303</text>
<text x="61.4" y="91.1">C304</text>
</g>
</svg>
